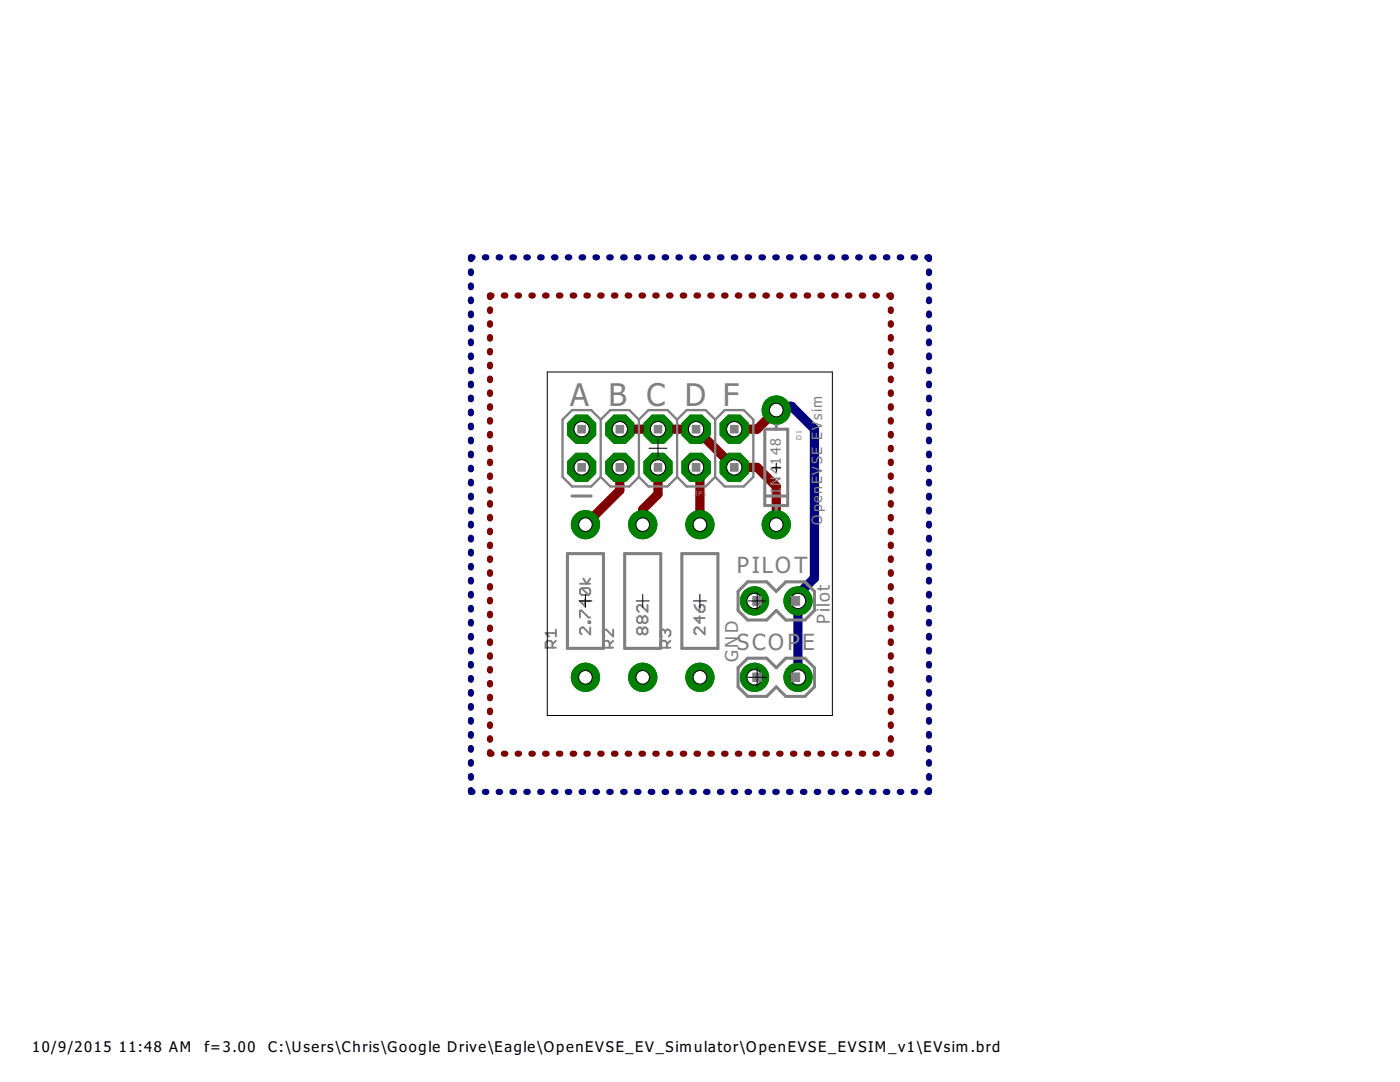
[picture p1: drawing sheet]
<svg xmlns="http://www.w3.org/2000/svg" width="279mm" height="216mm" viewBox="0 0 279 216" stroke-linecap="round" stroke-linejoin="round" font-family="sans-serif">
<g fill="none" stroke="#000080" stroke-width="1.2">
<path d="M94 54.1v.4M94 57v.3M94 59.8v.3M94.3 51.4h-.3v.3M96.8 51.4h.3M99.5 51.4h.3M102.3 51.4h.3M105 51.4h.3M107.8 51.4h.3M110.6 51.4h.3M113.3 51.4h.3M116.1 51.4h.3"/>
<path d="M118.8 51.4h.3M121.6 51.4h.3M124.4 51.4h.3M127.1 51.4h.3M129.9 51.4h.3M132.6 51.4h.3M135.4 51.4h.3M138.2 51.4h.3M140.9 51.4h.3M143.7 51.4h.3M146.4 51.4h.3M149.2 51.4h.3"/>
<path d="M152 51.4h.3M154.7 51.4h.3M157.5 51.4h.3M160.2 51.4h.3M163 51.4h.3M165.8 51.4h.3M168.5 51.4h.3M171.3 51.4h.3M174 51.4h.3M176.8 51.4h.3M179.6 51.4h.3M182.3 51.4h.3"/>
<path d="M185.1 51.4h.3v.3M185.4 54.1v.4M185.4 57v.3M185.4 59.8v.3M94 62.5v.4M94 65.3v.4M94 68.1v.4M94 70.9v.4M94 73.7v.4M94 76.5v.4M94 79.3v.4M185.4 62.5v.4"/>
<path d="M185.4 65.3v.4M185.4 68.1v.4M185.4 70.9v.4M185.4 73.7v.4M185.4 76.5v.4M185.4 79.3v.4M94 82.1v.4M94 84.9v.4M94 87.7v.4M94 90.5v.4M94 93.3v.4M94 96.1v.4"/>
<path d="M94 98.9v.4M185.4 82.1v.4M185.4 84.9v.4M185.4 87.7v.4M185.4 90.5v.4M185.4 93.3v.4M185.4 96.1v.4M185.4 98.9v.4M94 101.7v.4M94 104.5v.4M94 107.3v.4M94 110.1v.3"/>
<path d="M94 112.9v.3M94 115.7v.4M94 118.5v.4M185.4 101.7v.4M185.4 104.5v.4M185.4 107.3v.4M185.4 110.1v.3M185.4 112.9v.3M185.4 115.7v.4M185.4 118.5v.4M94 121.3v.3M94 124.1v.3"/>
<path d="M94 126.9v.3M94 129.7v.3M94 132.5v.3M94 135.3v.3M94 138.1v.3M185.4 121.3v.3M185.4 124.1v.3M185.4 126.9v.3M185.4 129.7v.3M185.4 132.5v.3M185.4 135.3v.3M185.4 138.1v.3"/>
<path d="M94 157.6v.4h.3M94 140.9v.3M94 143.7v.3M94 146.5v.3M94 149.2v.4M94 152.1v.3M94 154.9v.3M96.8 158h.3M99.5 158h.3M102.3 158h.3M105 158h.3M107.8 158h.3"/>
<path d="M110.6 158h.3M113.3 158h.3M116.1 158h.3M118.8 158h.3M121.6 158h.3M124.4 158h.3M127.1 158h.3M129.9 158h.3M132.6 158h.3M135.4 158h.3M138.2 158h.3M140.9 158h.3"/>
<path d="M143.7 158h.3M146.4 158h.3M149.2 158h.3M152 158h.3M154.7 158h.3M157.5 158h.3M160.2 158h.3M163 158h.3M165.8 158h.3M168.5 158h.3M171.3 158h.3M174 158h.3"/>
<path d="M176.8 158h.3M179.6 158h.3M182.3 158h.3M185.4 140.9v.3M185.4 143.7v.3M185.4 146.5v.3M185.4 149.2v.4M185.4 152.1v.3M185.4 154.9v.3M185.4 157.6v.4h-.3"/>
</g>
<path d="M154.9 81.8l.8-.7h2.3l4.5 4.5v29.7l-3.2 3.3v16.5" fill="none" stroke="#000080" stroke-width="1.8"/>
<circle cx="116.8" cy="135.1" r="2.82" fill="#008000" stroke="#008000" stroke-width=".2"/>
<circle cx="116.8" cy="135.1" r="1.35" fill="#fff" stroke="#000" stroke-width=".2"/>
<circle cx="116.8" cy="104.7" r="2.82" fill="#008000" stroke="#008000" stroke-width=".2"/>
<circle cx="116.8" cy="104.7" r="1.35" fill="#fff" stroke="#000" stroke-width=".2"/>
<circle cx="128.3" cy="135.1" r="2.82" fill="#008000" stroke="#008000" stroke-width=".2"/>
<circle cx="128.3" cy="135.1" r="1.35" fill="#fff" stroke="#000" stroke-width=".2"/>
<circle cx="128.3" cy="104.7" r="2.82" fill="#008000" stroke="#008000" stroke-width=".2"/>
<circle cx="128.3" cy="104.7" r="1.35" fill="#fff" stroke="#000" stroke-width=".2"/>
<circle cx="139.7" cy="135.1" r="2.82" fill="#008000" stroke="#008000" stroke-width=".2"/>
<circle cx="139.7" cy="135.1" r="1.35" fill="#fff" stroke="#000" stroke-width=".2"/>
<circle cx="139.7" cy="104.7" r="2.82" fill="#008000" stroke="#008000" stroke-width=".2"/>
<circle cx="139.7" cy="104.7" r="1.35" fill="#fff" stroke="#000" stroke-width=".2"/>
<circle cx="154.9" cy="81.8" r="2.82" fill="#008000" stroke="#008000" stroke-width=".2"/>
<circle cx="154.9" cy="81.8" r="1.35" fill="#fff" stroke="#000" stroke-width=".2"/>
<circle cx="154.9" cy="104.7" r="2.82" fill="#008000" stroke="#008000" stroke-width=".2"/>
<circle cx="154.9" cy="104.7" r="1.35" fill="#fff" stroke="#000" stroke-width=".2"/>
<circle cx="150.6" cy="119.9" r="2.82" fill="#008000" stroke="#008000" stroke-width=".2"/>
<circle cx="150.6" cy="119.9" r="1.52" fill="#fff" stroke="#000" stroke-width=".2"/>
<circle cx="159.3" cy="119.9" r="2.82" fill="#008000" stroke="#008000" stroke-width=".2"/>
<circle cx="159.3" cy="119.9" r="1.52" fill="#fff" stroke="#000" stroke-width=".2"/>
<circle cx="150.6" cy="135.1" r="2.82" fill="#008000" stroke="#008000" stroke-width=".2"/>
<circle cx="150.6" cy="135.1" r="1.52" fill="#fff" stroke="#000" stroke-width=".2"/>
<circle cx="159.3" cy="135.1" r="2.82" fill="#008000" stroke="#008000" stroke-width=".2"/>
<circle cx="159.3" cy="135.1" r="1.52" fill="#fff" stroke="#000" stroke-width=".2"/>
<circle cx="116.1" cy="93.3" r="3" fill="#008000" stroke="#008000" stroke-width=".2"/>
<circle cx="116.1" cy="93.3" r="1.52" fill="#fff" stroke="#000" stroke-width=".2"/>
<circle cx="116.1" cy="85.6" r="3" fill="#008000" stroke="#008000" stroke-width=".2"/>
<circle cx="116.1" cy="85.6" r="1.52" fill="#fff" stroke="#000" stroke-width=".2"/>
<circle cx="123.7" cy="93.3" r="3" fill="#008000" stroke="#008000" stroke-width=".2"/>
<circle cx="123.7" cy="93.3" r="1.52" fill="#fff" stroke="#000" stroke-width=".2"/>
<circle cx="123.7" cy="85.6" r="3" fill="#008000" stroke="#008000" stroke-width=".2"/>
<circle cx="123.7" cy="85.6" r="1.52" fill="#fff" stroke="#000" stroke-width=".2"/>
<circle cx="131.3" cy="93.3" r="3" fill="#008000" stroke="#008000" stroke-width=".2"/>
<circle cx="131.3" cy="93.3" r="1.52" fill="#fff" stroke="#000" stroke-width=".2"/>
<circle cx="131.3" cy="85.6" r="3" fill="#008000" stroke="#008000" stroke-width=".2"/>
<circle cx="131.3" cy="85.6" r="1.52" fill="#fff" stroke="#000" stroke-width=".2"/>
<circle cx="138.9" cy="93.3" r="3" fill="#008000" stroke="#008000" stroke-width=".2"/>
<circle cx="138.9" cy="93.3" r="1.52" fill="#fff" stroke="#000" stroke-width=".2"/>
<circle cx="138.9" cy="85.6" r="3" fill="#008000" stroke="#008000" stroke-width=".2"/>
<circle cx="138.9" cy="85.6" r="1.52" fill="#fff" stroke="#000" stroke-width=".2"/>
<circle cx="146.5" cy="93.3" r="3" fill="#008000" stroke="#008000" stroke-width=".2"/>
<circle cx="146.5" cy="93.3" r="1.52" fill="#fff" stroke="#000" stroke-width=".2"/>
<circle cx="146.5" cy="85.6" r="3" fill="#008000" stroke="#008000" stroke-width=".2"/>
<circle cx="146.5" cy="85.6" r="1.52" fill="#fff" stroke="#000" stroke-width=".2"/>
<path d="M123.7 85.6h15.2l7.6 7.7h4.6l3.8 3.8v7.6M123.7 93.3v4.5l-6.9 6.9M131.3 93.3v5.3l-3 3v3.1M138.9 93.3l.8 .7v10.7M154.9 81.8l-3.8 3.8h-4.6" fill="none" stroke="#800000" stroke-width="1.8"/>
<g fill="none" stroke="#800000" stroke-width="1.2">
<path d="M98.1 59h-.3v.3M100.5 59h.4M103.3 59h.3M106 59h.3M108.8 59h.3M111.5 59h.3M114.3 59h.3M117 59h.3M119.8 59h.3M122.5 59h.3M125.3 59h.3M128 59h.3"/>
<path d="M130.8 59h.3M133.5 59h.3M136.2 59h.4M139 59h.3M141.8 59h.3M144.5 59h.3M147.2 59h.4M150 59h.3M152.7 59h.4M155.5 59h.3M158.2 59h.3M161 59h.3"/>
<path d="M163.7 59h.3M166.5 59h.3M169.2 59h.3M172 59h.3M174.7 59h.3M177.5 59h.3v.3M97.8 61.7v.4M97.8 64.5v.3M97.8 67.2v.4M97.8 70v.3M97.8 72.8v.3M97.8 75.5v.4"/>
<path d="M97.8 78.3v.3M177.8 61.7v.4M177.8 64.5v.3M177.8 67.2v.4M177.8 70v.3M177.8 72.8v.3M177.8 75.5v.4M177.8 78.3v.3M97.8 81v.4M97.8 83.8v.3M97.8 86.6v.3M97.8 89.3v.4"/>
<path d="M97.8 92.1v.3M97.8 94.9v.3M97.8 97.6v.3M177.8 81v.4M177.8 83.8v.3M177.8 86.6v.3M177.8 89.3v.4M177.8 92.1v.3M177.8 94.9v.3M177.8 97.6v.3M97.8 100.4v.3M97.8 103.1v.4"/>
<path d="M97.8 105.9v.3M97.8 108.7v.3M97.8 111.4v.3M97.8 114.2v.3M97.8 116.9v.4M97.8 119.7v.3M177.8 100.4v.3M177.8 103.1v.4M177.8 105.9v.3M177.8 108.7v.3M177.8 111.4v.3M177.8 114.2v.3"/>
<path d="M177.8 116.9v.4M177.8 119.7v.3M97.8 122.5v.3M97.8 125.2v.3M97.8 128v.3M97.8 130.7v.4M97.8 133.5v.3M97.8 136.3v.3M97.8 139v.3M177.8 122.5v.3M177.8 125.2v.3M177.8 128v.3"/>
<path d="M177.8 130.7v.4M177.8 133.5v.3M177.8 136.3v.3M177.8 139v.3M97.8 150.1v.3h.3M97.8 141.8v.3M97.8 144.5v.4M97.8 147.3v.3M100.5 150.4h.4M103.3 150.4h.3M106 150.4h.3M108.8 150.4h.3"/>
<path d="M111.5 150.4h.3M114.3 150.4h.3M117 150.4h.3M119.8 150.4h.3M122.5 150.4h.3M125.3 150.4h.3M128 150.4h.3M130.8 150.4h.3M133.5 150.4h.3M136.2 150.4h.4M139 150.4h.3M141.8 150.4h.3"/>
<path d="M144.5 150.4h.3M147.2 150.4h.4M150 150.4h.3M152.7 150.4h.4M155.5 150.4h.3M158.2 150.4h.3M161 150.4h.3M163.7 150.4h.3M166.5 150.4h.3M169.2 150.4h.3M172 150.4h.3M174.7 150.4h.3"/>
<path d="M177.8 141.8v.3M177.8 144.5v.4M177.8 147.3v.3M177.8 150.1v.3h-.3"/>
</g>
<circle cx="116.8" cy="135.1" r="2.82" fill="#008000" stroke="#008000" stroke-width=".2"/>
<circle cx="116.8" cy="135.1" r="1.35" fill="#fff" stroke="#000" stroke-width=".2"/>
<circle cx="116.8" cy="104.7" r="2.82" fill="#008000" stroke="#008000" stroke-width=".2"/>
<circle cx="116.8" cy="104.7" r="1.35" fill="#fff" stroke="#000" stroke-width=".2"/>
<circle cx="128.3" cy="135.1" r="2.82" fill="#008000" stroke="#008000" stroke-width=".2"/>
<circle cx="128.3" cy="135.1" r="1.35" fill="#fff" stroke="#000" stroke-width=".2"/>
<circle cx="128.3" cy="104.7" r="2.82" fill="#008000" stroke="#008000" stroke-width=".2"/>
<circle cx="128.3" cy="104.7" r="1.35" fill="#fff" stroke="#000" stroke-width=".2"/>
<circle cx="139.7" cy="135.1" r="2.82" fill="#008000" stroke="#008000" stroke-width=".2"/>
<circle cx="139.7" cy="135.1" r="1.35" fill="#fff" stroke="#000" stroke-width=".2"/>
<circle cx="139.7" cy="104.7" r="2.82" fill="#008000" stroke="#008000" stroke-width=".2"/>
<circle cx="139.7" cy="104.7" r="1.35" fill="#fff" stroke="#000" stroke-width=".2"/>
<circle cx="154.9" cy="81.8" r="2.82" fill="#008000" stroke="#008000" stroke-width=".2"/>
<circle cx="154.9" cy="81.8" r="1.35" fill="#fff" stroke="#000" stroke-width=".2"/>
<circle cx="154.9" cy="104.7" r="2.82" fill="#008000" stroke="#008000" stroke-width=".2"/>
<circle cx="154.9" cy="104.7" r="1.35" fill="#fff" stroke="#000" stroke-width=".2"/>
<circle cx="150.6" cy="119.9" r="2.82" fill="#008000" stroke="#008000" stroke-width=".2"/>
<circle cx="150.6" cy="119.9" r="1.52" fill="#fff" stroke="#000" stroke-width=".2"/>
<circle cx="159.3" cy="119.9" r="2.82" fill="#008000" stroke="#008000" stroke-width=".2"/>
<circle cx="159.3" cy="119.9" r="1.52" fill="#fff" stroke="#000" stroke-width=".2"/>
<circle cx="150.6" cy="135.1" r="2.82" fill="#008000" stroke="#008000" stroke-width=".2"/>
<circle cx="150.6" cy="135.1" r="1.52" fill="#fff" stroke="#000" stroke-width=".2"/>
<circle cx="159.3" cy="135.1" r="2.82" fill="#008000" stroke="#008000" stroke-width=".2"/>
<circle cx="159.3" cy="135.1" r="1.52" fill="#fff" stroke="#000" stroke-width=".2"/>
<circle cx="116.1" cy="93.3" r="3" fill="#008000" stroke="#008000" stroke-width=".2"/>
<circle cx="116.1" cy="93.3" r="1.52" fill="#fff" stroke="#000" stroke-width=".2"/>
<circle cx="116.1" cy="85.6" r="3" fill="#008000" stroke="#008000" stroke-width=".2"/>
<circle cx="116.1" cy="85.6" r="1.52" fill="#fff" stroke="#000" stroke-width=".2"/>
<circle cx="123.7" cy="93.3" r="3" fill="#008000" stroke="#008000" stroke-width=".2"/>
<circle cx="123.7" cy="93.3" r="1.52" fill="#fff" stroke="#000" stroke-width=".2"/>
<circle cx="123.7" cy="85.6" r="3" fill="#008000" stroke="#008000" stroke-width=".2"/>
<circle cx="123.7" cy="85.6" r="1.52" fill="#fff" stroke="#000" stroke-width=".2"/>
<circle cx="131.3" cy="93.3" r="3" fill="#008000" stroke="#008000" stroke-width=".2"/>
<circle cx="131.3" cy="93.3" r="1.52" fill="#fff" stroke="#000" stroke-width=".2"/>
<circle cx="131.3" cy="85.6" r="3" fill="#008000" stroke="#008000" stroke-width=".2"/>
<circle cx="131.3" cy="85.6" r="1.52" fill="#fff" stroke="#000" stroke-width=".2"/>
<circle cx="138.9" cy="93.3" r="3" fill="#008000" stroke="#008000" stroke-width=".2"/>
<circle cx="138.9" cy="93.3" r="1.52" fill="#fff" stroke="#000" stroke-width=".2"/>
<circle cx="138.9" cy="85.6" r="3" fill="#008000" stroke="#008000" stroke-width=".2"/>
<circle cx="138.9" cy="85.6" r="1.52" fill="#fff" stroke="#000" stroke-width=".2"/>
<circle cx="146.5" cy="93.3" r="3" fill="#008000" stroke="#008000" stroke-width=".2"/>
<circle cx="146.5" cy="93.3" r="1.52" fill="#fff" stroke="#000" stroke-width=".2"/>
<circle cx="146.5" cy="85.6" r="3" fill="#008000" stroke="#008000" stroke-width=".2"/>
<circle cx="146.5" cy="85.6" r="1.52" fill="#fff" stroke="#000" stroke-width=".2"/>
<path d="M114.2 99h3.8M152.6 85.6h4.6v15.3h-4.6zM153 99h3.8M154.9 84.9v.7M113.2 110.5h7.2v18.9h-7.2zM124.7 110.5h7.2v18.9h-7.2zM136.1 110.5h7.2v18.9h-7.2zM149.2 116.1h3.8l1.9 1.9 1.9-1.9h3.8l1.9 1.9v3.8l-1.9 1.9h-3.8l-1.9-1.9-1.9 1.9h-3.8l-1.9-1.9v-3.8zM154.9 100.9v.7M149.2 131.3h3.8l1.9 1.9 1.9-1.9h3.8l1.9 1.9v3.9l-1.9 1.9h-3.8l-1.9-1.9-1.9 1.9h-3.8l-1.9-1.9v-3.9z" fill="none" stroke="#808080" stroke-width=".61"/>
<g fill="none" stroke="#808080" stroke-width=".38">
<path d="M115.7 116.5h2.1M116.1 117.3h1.4l.3 .4v.7l-.3 .3M116.1 117.3l-.4 .4v.7l.4 .3h1.4M116.1 117.3l1.4 1.4M116.4 115.4l.7 1.1 .7-1.1M116.8 119.6v1.4l-1.1-1h2.1M110.3 129.2v-1l-.4-.3h-.7l-.3 .3v1h2M110.9 127.9l-.6 .7M110.9 126.3h-2l.7 .7M110.9 125.6v1.4M115.7 123.2v-1.4h.4l1.4 1.4h.3M117.5 124h.3v.3h-.3z"/>
<path d="M117.8 125.2v1.4l-1.4-1.4h-.3l-.4 .4v.6l.4 .4M121.7 129.2v-1l-.4-.3h-.7l-.3 .3v1h2.1M122.4 125.6v1.4l-1.4-1.4h-.4l-.3 .4v.7l.3 .3M122.4 127.9l-.7 .7M128.2 125.6l-.4-.4h-.3l-.4 .4v.6l.4 .4h.3l.4-.4M128.2 125.6l.3-.4h.4l.3 .4v.6l-.3 .4h-.4l-.3-.4M128.2 123.3l-.4-.3h-.3l-.4 .3v.7l.4 .3h.3l.4-.3M128.2 123.3l.3-.3h.4l.3 .3v.7l-.3 .3h-.4l-.3-.3M128.2 123.3v.7M128.2 125.6v.6M129.2 120.7v1.4l-1.4-1.4h-.3l-.4 .4v.7l.4 .3M132.8 126l-.4-.4h-.3l-.4 .4v.7l.4 .3"/>
<path d="M132.8 126l.3-.4h.3l.4 .4v.7l-.4 .3M132.8 126v.3M133.1 129.2v-1l-.3-.3h-.7l-.4 .3v1h2.1M133.8 127.9l-.7 .7M138.6 120.7l.3 .7 .7 .7M139.6 123v1.3l-1-1h2M140 120.7h.3l.3 .4v.7l-.3 .3h-.7v-1zM140.6 125.2v1.4l-1.3-1.4h-.4l-.3 .4v.6l.3 .4"/>
</g>
<path d="M119.9 83.7l-1.9-1.9h-3.8l-1.9 1.9v11.5l1.9 1.9h3.8l1.9-1.9M119.9 95.2l1.9 1.9h3.8l1.9-1.9M119.9 83.7l1.9-1.9h3.8l1.9 1.9M119.9 83.7v11.5M127.5 95.2l1.9 1.9h3.8l1.9-1.9M127.5 83.7l1.9-1.9h3.8l1.9 1.9M127.5 83.7v11.5M135.1 95.2l1.9 1.9h3.8l1.9-1.9M135.1 83.7l1.9-1.9h3.8l1.9 1.9M135.1 83.7v11.5M142.7 83.7l1.9-1.9h3.8l1.9 1.9v11.5l-1.9 1.9h-3.8l-1.9-1.9M142.7 83.7v11.5" fill="none" stroke="#808080" stroke-width=".47"/>
<g fill="#808080" stroke="#808080" stroke-width=".2">
<path d="M130.6 92.5h1.5v1.5h-1.5z"/>
<path d="M150.2 119h1.8v1.8h-1.8z"/>
<path d="M157.9 119h1.7v1.8h-1.7z"/>
<path d="M150.2 134.3h1.8v1.7h-1.8z"/>
<path d="M157.9 134.3h1.7v1.7h-1.7z"/>
<path d="M115.3 92.5h1.5v1.5h-1.5z"/>
<path d="M115.3 84.9h1.5v1.5h-1.5z"/>
<path d="M122.9 84.9h1.6v1.5h-1.6z"/>
<path d="M122.9 92.5h1.6v1.5h-1.6z"/>
<path d="M130.6 84.9h1.5v1.5h-1.5z"/>
<path d="M145.8 84.9h1.5v1.5h-1.5z"/>
<path d="M145.8 92.5h1.5v1.5h-1.5z"/>
<path d="M138.2 92.5h1.5v1.5h-1.5z"/>
<path d="M138.2 84.9h1.5v1.5h-1.5z"/>
</g>
<g fill="none" stroke="#000" stroke-width=".2">
<path d="M109.2 74.2h56.9v68.6h-56.9zM129.5 89.5h3.6M131.3 87.7v3.5M154.1 93.3h1.7M154.9 92.4v1.7M115.5 119.9h2.6M116.8 118.6v2.6M127 119.9h2.6M128.3 118.6v2.6M138.4 119.9h2.6M139.7 118.6v2.6M149.3 119.9h3.6"/>
<path d="M151.1 118.1v3.6M149.2 135.1h3.8M151.1 133.2v3.9"/>
</g>
<text font-size="7.5" fill="#808080" x="113.8" y="81.1">A B C D F</text>
<g font-size="5.4" fill="#808080">
<text x="147.1" y="114.4">PILOT</text>
<text x="147.1" y="129.7">SCOP</text>
<text x="160.1" y="129.7">E</text>
</g>
<g font-size="4.3" fill="#808080">
<text x="165.6" y="124.5" transform="rotate(-90 165.6 124.5)">Pilot</text>
<text x="147.3" y="132.1" transform="rotate(-90 147.3 132.1)">GND</text>
</g>
<g font-size="3.5">
<text x="6.4" y="209.9">10/9/2015</text>
<text x="23.7" y="209.9">11:48 AM</text>
<text x="40.8" y="209.9">f=3.00</text>
<text x="53.5" y="209.9">C:\Users\Chris\Google Drive\Eagle\OpenEVSE_EV_Simulator\OpenEVSE_EVSIM_v1\EVsim.brd</text>
</g>
<g font-size="3.4" fill="#808080">
<text x="155.8" y="98.8" transform="rotate(-90 155.8 98.8)">1N4148</text>
<text x="164.1" y="104.7" transform="rotate(-90 164.1 104.7)">OpenEVSE EVsim</text>
</g>
<g font-size="1.7" fill="#808080">
<text x="160" y="87.7" transform="rotate(-90 160 87.7)">D1</text>
<text x="138.6" y="99.1">JP</text>
<text x="140.3" y="99.1">1</text>
</g>
</svg>
